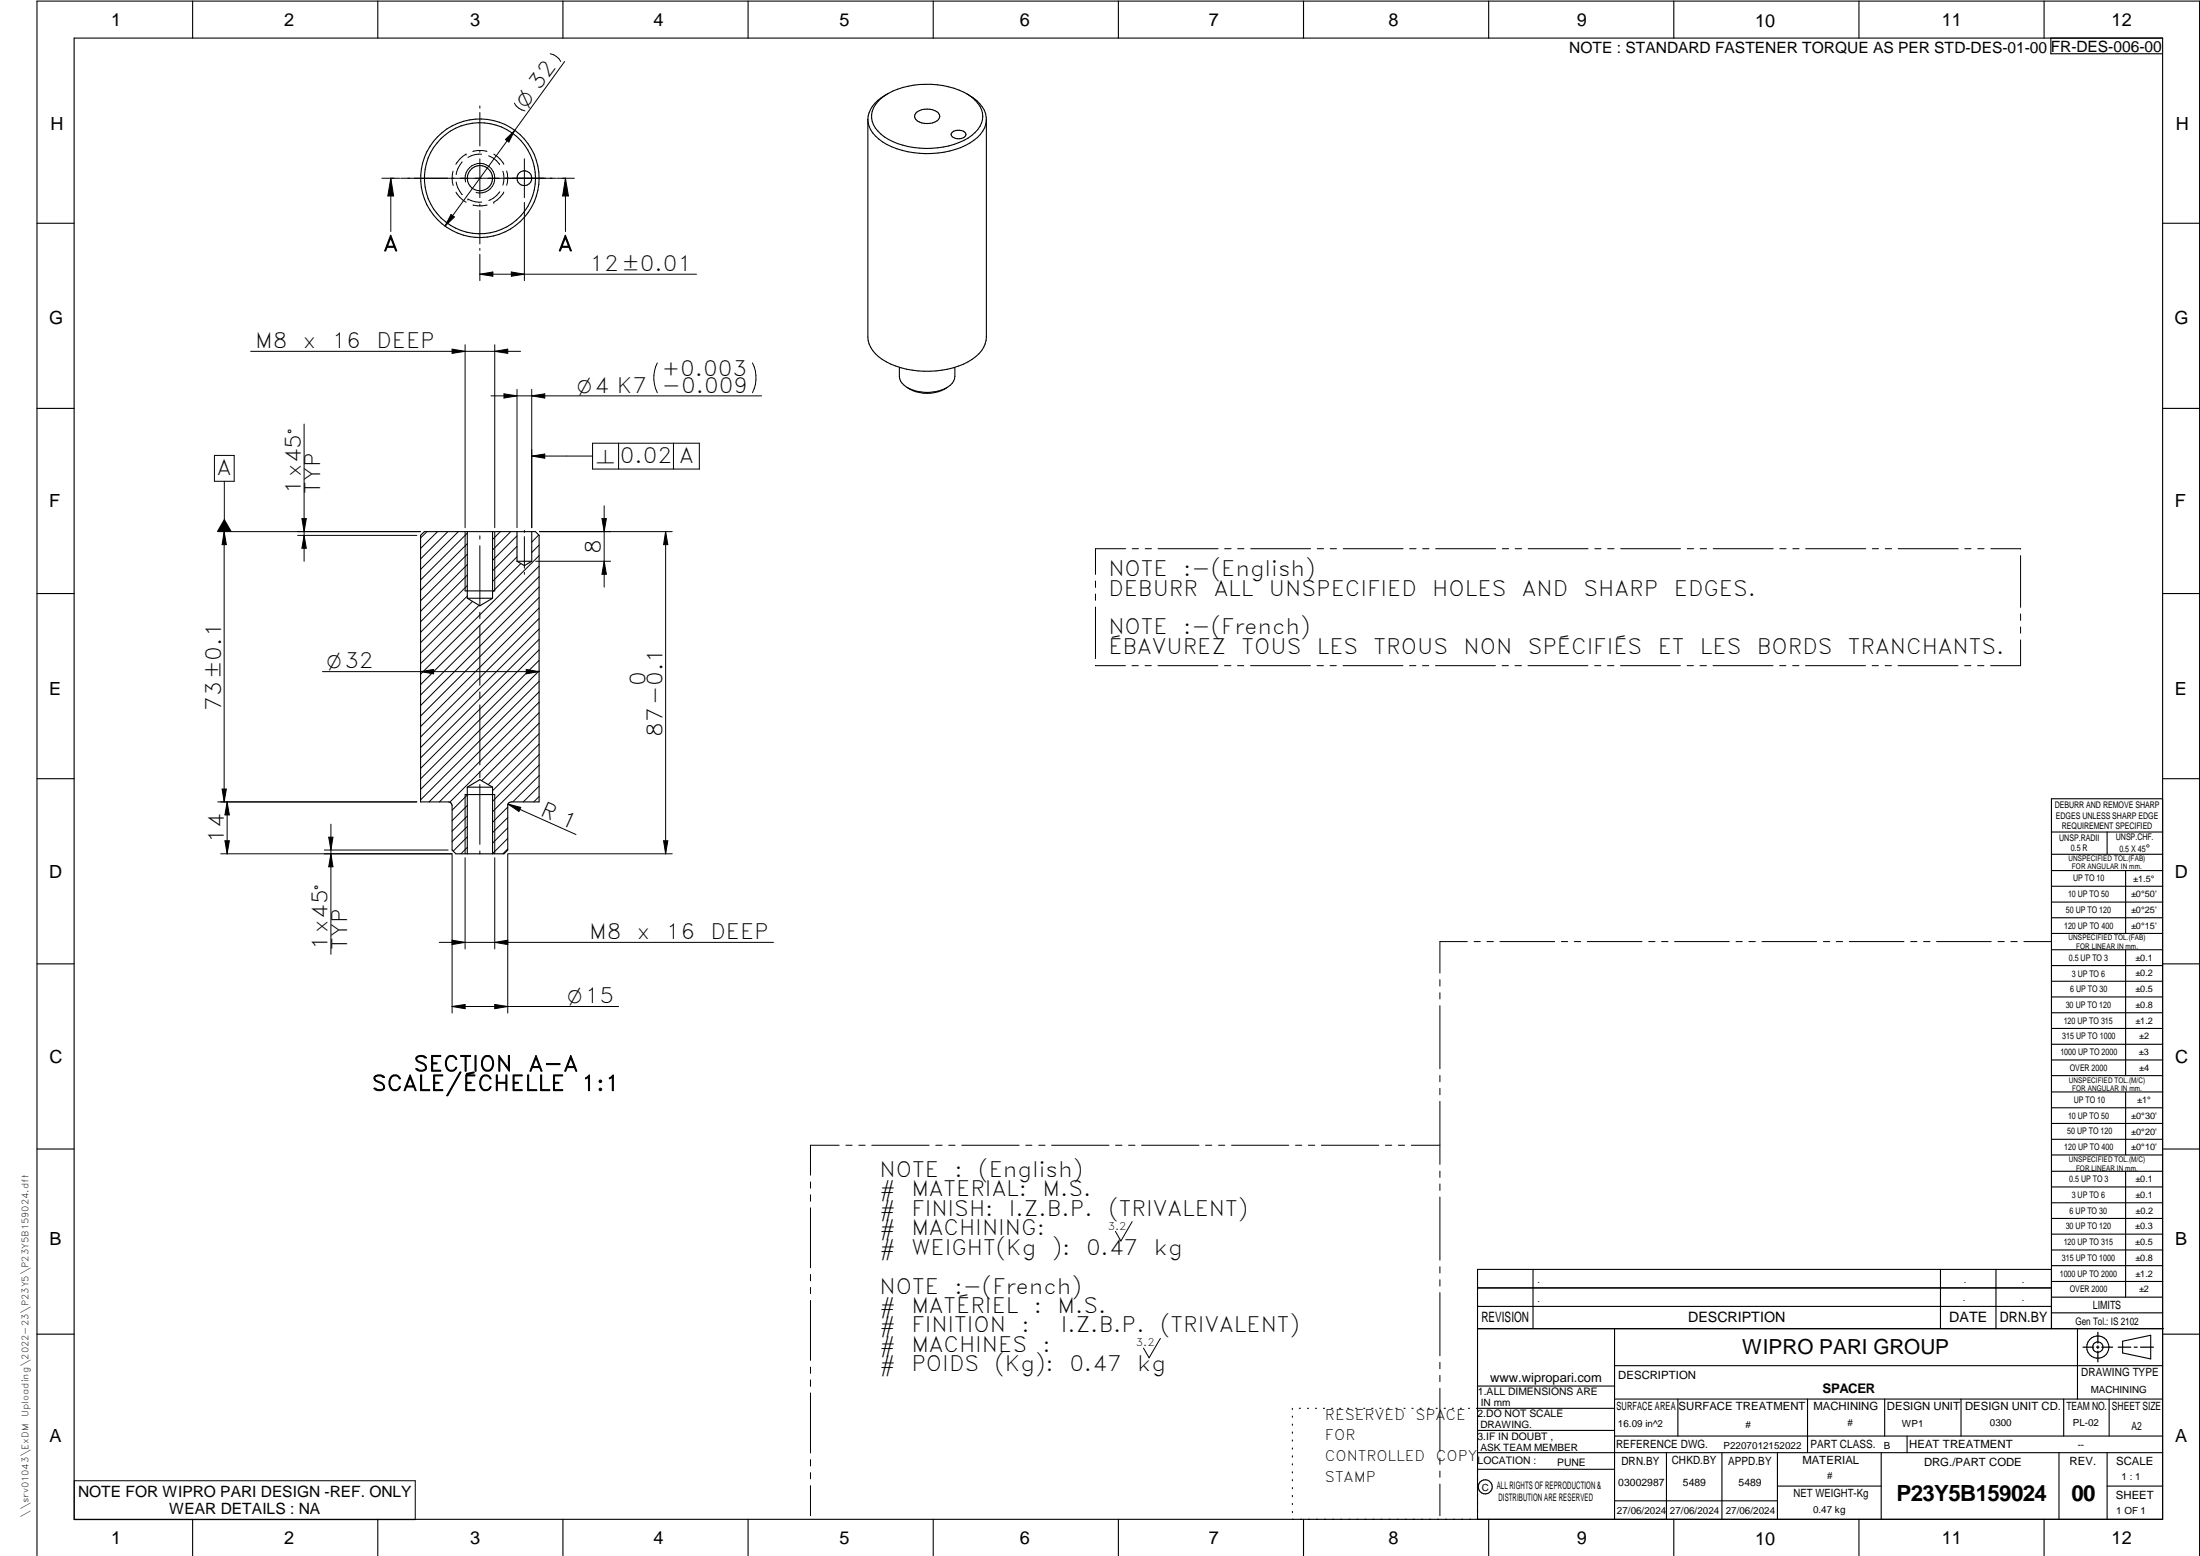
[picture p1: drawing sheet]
<svg xmlns="http://www.w3.org/2000/svg" width="594mm" height="420mm" viewBox="0 0 594 420" stroke-linecap="round" stroke-linejoin="round" font-family="sans-serif">
<g fill="none" stroke="#000" stroke-width=".3">
<path d="M20 10.3h564v400h-564zM52 .3v10M102 .3v10M152 .3v10M202 .3v10M252 .3v10M302 .3v10M352 .3v10M402 .3v10M452 .3v10M502 .3v10M552 .3v10"/>
<path d="M553.8 10.3v4.2h30.2M237.9 26.6a20.6 20.6 0 0 1 15.2-3.7 16.6 16.6 0 0 1 10.9 5 5.5 5.5 0 0 1-.7 7.9 19.7 19.7 0 0 1-14.9 4.2 16.1 16.1 0 0 1-12-5.4 5.7 5.7 0 0 1 1.5-8zM239.8 25.3a9 9 0 0 0-5.4 6.9M247.3 30.6a4.8 4.8 0 0 1 6.1 0 1.54 1.54 0 0 1-.9 2.3 4.9 4.9 0 0 1-5.2-.6 1.23 1.23 0 0 1 0-1.7zM257.2 35.7a2.77 2.77 0 0 1 3.6 .3 1.35 1.35 0 0 1-1.7 1.5h-.5a1.35 1.35 0 0 1-1.7-1.5zM261 25.3a9.9 9.9 0 0 1 5.1 5.4 6.5 6.5 0 0 1-3.1 7.2 23.7 23.7 0 0 1-19.4 2.7 13.4 13.4 0 0 1-8.5-5.5l-.7-1.9v-1M266.4 32.2v58.8a8 8 0 0 1-5 6.7 24.8 24.8 0 0 1-23.2-.7 7.8 7.8 0 0 1-3.8-6v-58.8M10 60.3h10M584 60.3h10M257.8 99.2a4.7 4.7 0 0 1-1.2 4.9 11 11 0 0 1-12.4 0 3.2 3.2 0 0 1-1.3-2.5v-2.4M10 110.3h10M245.1 104.7a9.9 9.9 0 0 0 10.5 0"/>
<path d="M584 110.3h10M114.6 143.6h30l1 1v71.9h-7.5a.94 .94 0 0 0-1 1.1v11.9l-1 1h-13l-1-1v-11.9a1.01 1.01 0 0 0-1-1.1h-7.5v-71.9zM125.6 159.6h8M126.2 143.6v17.9M133 143.6v17.9M139.6 151.6h4M139.6 143.6v8M143.6 151.6l-2 1.1-2-1.1M143.6 143.6v8M10 160.3h10M126.2 161.5h6.8M126.2 161.5l3.4 2.1 3.4-2.1"/>
<path d="M584 160.3h10M10 210.3h10M125.6 214.5h8M126.2 212.6v17.9M126.2 212.6l3.4-2.1 3.4 2.1M126.2 212.6h6.8M133 212.6v17.9M584 215.7h-30v143.1M584 210.3h10M554 224.7h30M554 230.7h30M554 235.1h30"/>
<path d="M554 239.3h30M569 224.7v6M574 235.1v17M554 243.6h30M554 247.8h30M554 252.1h30M554 256.5h30M574 256.5v33.9M10 260.3h10M554 260.7h30M554 265h30M554 269.2h30"/>
<path d="M554 273.5h30M554 277.7h30M584 260.3h10M554 282h30M554 286.2h30M554 290.4h30M554 294.9h30M554 299.1h30M574 294.9v17M10 310.3h10M554 303.4h30M554 307.6h30"/>
<path d="M554 311.9h30M554 316.3h30M574 316.3v34M584 310.3h10M554 320.5h30M554 324.8h30M554 329h30M554 333.2h30M554 337.5h30M399 358.8h185.2M399 352.8h155M399 347.8h155"/>
<path d="M414 342.8v16M436 358.8v51.5M524 342.8v16M539 342.8v16M554 341.8h30M554 346h30M554 350.3h30M554 354.5h30M554 342.8h-155v67.5M561 358.8v19M10 360.3h10M399 374.3h37"/>
<path d="M436 377.8h148M453.1 377.8v10M488.1 377.8v14.5M508.9 377.8v10M529.5 377.8v10M557.3 377.8v10M569.5 377.8v10M573.2 362.2l7.6-1.6v6.3l-7.6-1.6zM584 368.8h-148M584 360.3h10M349 380.3v.3M349 382.4v.3"/>
<path d="M349 384.6v.3M349 386.7v.3M349 388.8v.3M349 391v.3M349 393.1v.3M349 395.3v.3M349 397.4v.3M349 399.5v.3M350.9 380.3h.2M353.1 380.3h.2M355.2 380.3h.3M357.4 380.3h.3"/>
<path d="M359.6 380.3h.3M361.7 380.3h.3M363.9 380.3h.3M366.1 380.3h.3M368.3 380.3h.2M370.4 380.3h.3M372.6 380.3h.3M374.8 380.3h.3M376.9 380.3h.4M379.1 380.3h.3M381.3 380.3h.3M383.4 380.3h.4"/>
<path d="M385.6 380.3h.3M387.8 380.3h.3M390 380.3h.3M392.2 380.3h.3M394.3 380.3h.3M396.5 380.3h.3M398.7 380.3h37.3M399 396.7h37M399 392.3h185M399 386.2h37M436 387.8h148M450 392.3v18"/>
<path d="M465 392.3v18M480 392.3v18M508 392.3v18M515 387.8v4.5M556 392.3v18M569 392.3v18M52 410.3v9.7M102 410.3v9.7M152 410.3v9.7M202 410.3v9.7M252 410.3v9.7M302 410.3v9.7"/>
<path d="M349 401.7v.3M349 403.8v.4M349 406v.3M349 408.1v.3M352 410.3v9.7M402 410.3v9.7M436 405.3h44M452 410.3v9.7M480 401.3h28M502 410.3v9.7M552 410.3v9.7M569 401.3h15"/>
<path d="M10 420v-419.7h584v419.7"/>
<circle cx="129.6" cy="48.1" r="16"/>
<circle cx="129.6" cy="48.1" r="15"/>
<circle cx="129.6" cy="48.1" r="3.4"/>
<circle cx="141.6" cy="48.1" r="2"/>
<circle cx="566.5" cy="363.7" r="1.39"/>
<circle cx="566.5" cy="363.8" r="3"/>
<circle cx="401.1" cy="401.5" r="1.9"/>
</g>
<g fill="none" stroke="#000" stroke-width=".27">
<path d="M148.6 14.5a4.1 4.1 0 0 1 2.8 2.1M152.5 16.6l-13.5 18.6M129.6 28.6v.6M129.6 30.4v9M136.5 37.7l2.5-2.5-1.6 3.2zM138.9 27.9a4.1 4.1 0 0 0 2.8 2M139 35.2l-18.8 25.8M103.1 48.1h4.8M105.5 48.1l.8 4.8h-1.6zM105.5 48.1v14.4M108.2 48.1h41.9M121.8 57.9l.9 .7-2.5 2.4z"/>
<path d="M122.3 46.2a6.9 6.9 0 0 0 .1 3.9M123.1 51.9a7.6 7.6 0 0 0 2.8 2.7M123.2 49.1a6.1 6.1 0 0 0 1.6 3.4M124.8 43.7l-.1 .1a6.4 6.4 0 0 0-1.5 3.4M125.7 49.1a4 4 0 0 1 3.5-5 4 4 0 0 1 4.4 4.4 4 4 0 0 1-5 3.5M125.9 41.6a7.9 7.9 0 0 0-2.8 2.8M125.9 41.6h.1M126.4 53.8h.1M126.4 53.8a6.3 6.3 0 0 0 3.7 .8M127.7 40.9a6.7 6.7 0 0 1 3.8 0M127.7 55.4a7.9 7.9 0 0 0 3.8 0M129.6 40.6v.5"/>
<path d="M129.6 42.9v10.5M129.6 55.1v.6M129.6 56.8v9.1M130 41.7a5.9 5.9 0 0 0-3.6 .8M131.9 42.1a5.6 5.6 0 0 1 3 2.4M133.3 54.6h.1M133.3 41.6a7.2 7.2 0 0 1 2.8 2.8M135 51.8a6.3 6.3 0 0 1-3 2.3M135.8 46.2a6.1 6.1 0 0 1 0 3.8M136.1 51.9a7.2 7.2 0 0 1-2.8 2.7M136.8 46.2a6.4 6.4 0 0 1 0 3.8M141.6 42.9v10.5"/>
<path d="M141.6 54.7v21.1M150.3 48.1h4.8M152.7 48.1l.8 4.8h-1.6zM152.7 48.1v14.4M129.6 67.1v.5M129.6 68.7v7.1M129.6 74l3.5-.6v1.2zM129.6 74h58.5M138.1 73.4l3.5 .6-3.5 .6zM67.7 94.9h72.9M122.1 94.3l3.5 .6-3.5 .5zM125.6 93.1v49.4"/>
<path d="M133.6 93.1v49.4M133.6 94.9l3.5-.6v1.1zM177.5 98a9 9 0 0 0 0 8M203.2 98a9 9 0 0 1 0 8M82.1 114.5v37.1M132.6 106.9h73M136.1 106.3l3.5 .6-3.5 .6zM139.6 105.2v37.3M143.6 106.9l3.5-.6v1.2zM143.6 105.2v37.3M160 119.7h28.8v7h-28.8zM167 119.7v7"/>
<path d="M181.9 119.7v7M57.9 123h5.3v7h-5.3zM60.6 130l-.1 86.5M143.6 123.1h16.4M143.6 123.1l3.5-.5v1.1zM163.1 136.6v21.9M58.8 143.6h54.7M60.5 143.6l.6 3.5h-1.1zM80.4 144.6h32.2M81.5 140h1.2l-.6 3.6zM82.1 144.6l.6 3.4h-1.2zM115.3 143.6l-1.7 1.6"/>
<path d="M118.1 143.6l-4.5 4.5M120.9 143.6l-7.3 7.3M123.8 143.6l-10.2 10.2M125.6 143.6v16M126.2 144l-12.6 12.6M126.2 146.8l-12.6 12.6M126.2 149.6l-12.6 12.6M126.2 152.4l-12.6 12.7M126.2 155.3l-12.6 12.6M126.2 158.1l-12.6 12.6M129.6 144.7v.9M129.6 147.4v16.2"/>
<path d="M133.6 143.6v16M135.1 143.6l-2.1 2.1M137.9 143.6l-4.9 4.9M139.6 150.4l-6.6 6.6M139.6 144.7l-6.6 6.6M139.6 147.5l-6.6 6.6M140.6 152.2l-7.6 7.6M141.6 143.2v.6M141.6 144.9v8.5M141.6 154.6v.5M144.6 151.6h20.3M145.5 144.4l-1.9 2"/>
<path d="M145.6 150l-32 32M145.6 152.9l-32 32M145.6 155.7l-32 32M145.6 158.5l-32 32M145.6 147.2l-2 2M145.7 143.6h35.8M162.6 140h1.1l-.6 3.6zM163.1 151.6l.6 3.5h-1.1zM179.7 143.6l.6 3.5h-1.1zM179.7 143.6v86.9M295.8 156.9v1.7M303.9 148.2h-8.1v6.9"/>
<path d="M305.7 148.2h1.7M309.2 148.2h1.7M312.7 148.2h16.2M330.7 148.2h1.7M334.2 148.2h1.7M337.7 148.2h16.2M355.7 148.2h1.7M359.2 148.2h1.7M362.7 148.2h16.2M380.7 148.2h1.7M384.2 148.2h1.7M387.7 148.2h16.2"/>
<path d="M405.7 148.2h1.7M409.1 148.2h1.8M412.7 148.2h16.1M430.7 148.2h1.6M434.1 148.2h1.8M437.6 148.2h16.2M455.6 148.2h1.7M459.1 148.2h1.7M462.6 148.2h16.2M480.6 148.2h1.7M484.1 148.2h1.7M487.6 148.2h16.2"/>
<path d="M505.6 148.2h1.7M509.1 148.2h1.7M512.6 148.2h16.2M530.6 148.2h1.7M534.1 148.2h1.7M537.6 148.2l8 .1M545.6 150v14M126.2 161l-12.6 12.5M127.6 162.4l-14 14M129.4 163.4l-15.8 15.8M129.6 165.4v1.6M129.6 168.9v16.1"/>
<path d="M145.6 161.3l-32 32M145.6 164.2l-32 32M145.6 167l-32 32M145.6 169.8l-32 32M145.6 172.6l-32 32M145.6 175.5l-32 32M145.6 178.3l-32 32M295.8 179.7h8.1M295.8 160.4v1.7M295.8 163.9v13.9M305.7 179.7h1.7M309.2 179.7h1.7"/>
<path d="M312.7 179.7h16.2M330.7 179.7h1.7M334.2 179.7h1.7M337.7 179.7h16.2M355.6 179.7h1.8M359.1 179.7h1.7M362.7 179.7h16.1M380.6 179.7h1.7M384.1 179.7h1.7M387.6 179.7h16.2M405.6 179.7h1.7M409.1 179.7h1.7"/>
<path d="M412.6 179.7h16.2M430.6 179.7h1.7M434.1 179.7h1.7M437.6 179.7h16.2M455.6 179.7h1.7M459.1 179.7h1.7M462.6 179.7h16.2M480.6 179.7h1.7M484.1 179.7h1.7M487.5 179.7h16.3M505.5 179.7h1.7M509.1 179.7h1.6"/>
<path d="M512.5 179.7h16.2M530.5 179.7h1.7M534 179.7h1.7M545.6 172.8v6.9h-8.1M545.6 165.8v1.7M545.6 169.3v1.7M87.1 181.4h58.5M113.6 181.4l3.5-.6v1.1zM129.6 186.8v1.8M129.6 190.3v16.2M142.1 180.8l3.5 .6-3.5 .5zM145.6 181.1l-32 32"/>
<path d="M145.6 184l-32 32M145.6 186.8l-29.7 29.7M145.6 195.3l-15.5 15.5M145.6 189.6l-26.9 26.9M145.6 198.1l-13.7 13.7M145.6 192.4l-24.2 24.2M58.8 216.5h53.8M60 213.1h1.1l-.6 3.4zM61.3 216.5v14M61.3 216.5l.6 3.5h-1.2zM125.6 214.5v16M126.2 214.7l-4.1 4.1"/>
<path d="M126.2 217.5l-4.1 4.1M129.6 208.3v1.7M129.6 211.8v16.2M133.6 214.5v16M137.1 217.9l-4.1 4.1M137.2 217.1l18.3 8.2M137.2 217.1l3.4 .9-.5 1.1zM145.6 212.3l-4.3 4.2M145.6 215.1l-1.5 1.4M145.6 201l-12.6 12.5M145.6 203.8l-12.6 12.6M145.6 206.6l-12.6 12.6"/>
<path d="M145.6 209.4l-7.1 7.1M59.6 230.5h62.4M60.7 227h1.2l-.6 3.5zM87.6 229.5h33.4M88.8 226.1h1.1l-.5 3.4zM89.4 222.5v35.2M89.4 230.5l.5 3.6h-1.1zM122.1 230.6v43M125.6 231.6v24.6M126.2 226l-3.8 3.8M126.2 220.3l-4.1 4.2M126.2 223.2l-4.1 4"/>
<path d="M126.2 228.8l-1.7 1.7M129.6 229.8v.8M133.6 231.6v24.6M137.1 220.8l-4.1 4M137.1 223.6l-4.1 4.1M137.1 226.4l-4.1 4.1M137.1 229.2l-1.3 1.3M137.1 230.6v43M137.2 230.5h44.3M179.2 227h1.1l-.6 3.5zM118.6 254.5h90.3M122.1 253.9l3.5 .6-3.5 .6"/>
<path d="M137.1 253.9l-3.5 .6 3.5 .6M396.2 254.3h-7.4v8.5M398.1 254.3h1.6M401.5 254.3h1.8M405 254.3h14.8M421.6 254.3h1.7M425.1 254.3h1.7M428.6 254.3h14.8M445.2 254.3h1.7M448.7 254.3h1.7M452.2 254.3h14.8M468.8 254.3h1.7"/>
<path d="M472.3 254.3h1.7M475.8 254.3h14.8M492.4 254.3h1.7M495.8 254.3h1.8M499.4 254.3h14.7M516 254.3h1.6M519.4 254.3h1.8M522.9 254.3h14.8M539.5 254.3h1.7M543 254.3h1.7M546.5 254.3h7.4M122.1 271.8l3.5-.6v1.2z"/>
<path d="M122.1 271.8h44.9M133.6 271.2l3.5 .6-3.5 .6zM388.8 264.5v1.8M388.8 268.1v1.6M388.8 271.6v17M388.8 290.4v1.7M388.8 293.9v1.7M388.8 297.4v17M218.9 319.2v1.6M226.6 309.2h-7.7v8.1M228.4 309.2h1.7M231.9 309.2h1.7"/>
<path d="M235.4 309.2h15.5M252.7 309.2h1.7M256.2 309.2h1.7M259.7 309.2h15.5M277 309.2h1.7M280.5 309.2h1.7M284 309.2h15.5M301.2 309.2h1.8M304.8 309.2h1.7M308.3 309.2h15.5M325.5 309.2h1.7M329.1 309.2h1.6"/>
<path d="M332.6 309.2h15.4M349.8 309.2h1.7M353.3 309.2h1.7M356.8 309.2h15.5M374.1 309.2h1.7M377.6 309.2h1.7M381.1 309.2h7.7M388.8 316.2v1.7M388.8 319.7v1.7M218.9 322.6v1.8M218.9 326.1v16.2M305.7 329.9l-3 5.2-1.5-2.6"/>
<path d="M388.8 323.2v17.1M218.9 344.1v1.8M218.9 347.6v1.7M218.9 351.2v16.1M388.8 342.1v1.6M388.8 345.6v1.7M388.8 349v17.1M218.9 369.1v1.7M218.9 372.6v1.8M218.9 376.1v16.2M313.3 361.4l-3 5.2-1.5-2.6M388.8 367.9v1.7"/>
<path d="M388.8 371.4v1.7M388.8 374.9v17M20.1 399.8h92v10.5h-92zM218.9 394.1v1.8M218.9 397.6v1.7M388.8 393.7v1.7M388.8 397.2v1.7M218.9 401.2v8.1M388.8 400.7v8.6"/>
</g>
<path d="M566.5 359.7v3M562.5 363.8h2.9M566.1 363.8h.7M566.5 363.4v.7M566.5 364.9v2.8M567.6 363.8h2.9M572 363.8h3.4M576.3 363.8h.8M578 363.8h3.5" fill="none" stroke="#000" stroke-width=".34"/>
<g fill="#000">
<path d="M136.5 37.7l2.5-2.5-1.6 3.2zM105.5 48.1l.8 4.8h-1.6zM121.8 57.9l.9 .7-2.5 2.4zM152.7 48.1l.8 4.8h-1.6zM129.6 74l3.5-.6v1.2zM138.1 73.4l3.5 .6-3.5 .6zM122.1 94.3l3.5 .6-3.5 .5zM133.6 94.9l3.5-.6v1.1zM136.1 106.3l3.5 .6-3.5 .6zM143.6 106.9l3.5-.6v1.2zM143.6 123.1l3.5-.5v1.1zM60.6 140l2 3.6h-4.1z"/>
<path d="M60.5 143.6l.6 3.5h-1.1zM81.5 140h1.2l-.6 3.6zM82.1 144.6l.6 3.4h-1.2zM163.1 151.6l.6 3.5h-1.1zM162.6 140h1.1l-.6 3.6zM179.7 143.6l.6 3.5h-1.1zM113.6 181.4l3.5-.6v1.1zM142.1 180.8l3.5 .6-3.5 .5zM60 213.1h1.1l-.6 3.4zM137.2 217.1l3.4 .9-.5 1.1zM60.7 227h1.2l-.6 3.5zM61.3 216.5l.6 3.5h-1.2z"/>
<path d="M88.8 226.1h1.1l-.5 3.4zM89.4 230.5l.5 3.6h-1.1zM179.2 227h1.1l-.6 3.5zM122.1 253.9l3.5 .6-3.5 .6zM133.6 254.5l3.5-.6v1.2zM122.1 271.8l3.5-.6v1.2zM133.6 271.2l3.5 .6-3.5 .6z"/>
</g>
<g font-size="6">
<text x="512.1" y="405.2">P23Y5B159024</text>
<text x="559.4" y="405.2">00</text>
</g>
<g font-size="5.7">
<text x="103.5" y="67.8">A</text>
<text x="150.7" y="67.8">A</text>
<text x="159.2" y="73.2">12±0.01</text>
<text x="68.9" y="94">M8</text>
<text x="81.8" y="94">x</text>
<text x="89.6" y="94">16</text>
<text x="101.6" y="94">DEEP</text>
<text x="178.7" y="101.5">+0.003</text>
<text x="167.4" y="124.9">0.02 A</text>
<text x="58.6" y="128.2">A</text>
<text x="81.2" y="133.3" transform="rotate(-90 81.2 133.3)">1x45v</text>
<text x="86.5" y="133.3" transform="rotate(-90 86.5 133.3)">TYP</text>
<text x="162.3" y="149.5" transform="rotate(-90 162.3 149.5)">8</text>
<text x="299.3" y="155.6">NOTE</text>
<text x="319.5" y="155.6">:-(English)</text>
<text x="299.3" y="160.8">DEBURR</text>
<text x="327.7" y="160.8">ALL</text>
<text x="342.6" y="160.8">UNSPECIFIED</text>
<text x="386.8" y="160.8">HOLES</text>
<text x="410.9" y="160.8">AND</text>
<text x="427.6" y="160.8">SHARP</text>
<text x="452" y="160.8">EDGES.</text>
<text x="299.3" y="171.3">NOTE</text>
<text x="319.5" y="171.3">:-(French)</text>
<text x="299.3" y="176.6">ÉBAVUREZ</text>
<text x="335.3" y="176.6">TOUS</text>
<text x="355.6" y="176.6">LES</text>
<text x="370.9" y="176.6">TROUS</text>
<text x="395.2" y="176.6">NON</text>
<text x="412.6" y="176.6">SPÉCIFIÉS</text>
<text x="447.6" y="176.6">ET</text>
<text x="459" y="176.6">LES</text>
<text x="474.4" y="176.6">BORDS</text>
<text x="499" y="176.6">TRANCHANTS.</text>
<text x="174.3" y="185.2" transform="rotate(-90 174.3 185.2)">0</text>
<text x="59.7" y="191.9" transform="rotate(-90 59.7 191.9)">73±0.1</text>
<text x="178.9" y="199" transform="rotate(-90 178.9 199)">87-0.1</text>
<text x="145.6" y="220" transform="rotate(24 145.6 220)">R 1</text>
<text x="60.4" y="227.5" transform="rotate(-90 60.4 227.5)">14</text>
<text x="88.5" y="256.5" transform="rotate(-90 88.5 256.5)">1x45v</text>
<text x="93.7" y="256.5" transform="rotate(-90 93.7 256.5)">TYP</text>
<text x="159.1" y="253.6">M8</text>
<text x="172" y="253.6">x</text>
<text x="179.8" y="253.6">16</text>
<text x="191.8" y="253.6">DEEP</text>
<text x="111.7" y="289.3">SECTION</text>
<text x="142.7" y="289.3">A-A</text>
<text x="100.4" y="294.5">SCALE/ÉCHELLE</text>
<text x="156.9" y="294.5">1:1</text>
<text x="237.5" y="317.8">NOTE</text>
<text x="257.7" y="317.8">:</text>
<text x="264.1" y="317.8">(English)</text>
<text x="237.5" y="323">#</text>
<text x="246.1" y="323">MATERIAL:</text>
<text x="281.5" y="323">M.S.</text>
<text x="237.5" y="328.3">#</text>
<text x="246.1" y="328.3">FINISH:</text>
<text x="272.4" y="328.3">I.Z.B.P.</text>
<text x="299.3" y="328.3">(TRIVALENT)</text>
<text x="237.5" y="333.5">#</text>
<text x="246.1" y="333.5">MACHINING:</text>
<text x="237.5" y="338.8">#</text>
<text x="246.1" y="338.8">WEIGHT(Kg</text>
<text x="284" y="338.8">):</text>
<text x="293.3" y="338.8">0.47</text>
<text x="311.6" y="338.8">kg</text>
<text x="237.5" y="349.3">NOTE</text>
<text x="257.7" y="349.3">:-(French)</text>
<text x="237.5" y="354.5">#</text>
<text x="237.5" y="359.8">#</text>
<text x="246.1" y="359.8">FINITION</text>
<text x="246.1" y="354.5">MATÉRIEL</text>
<text x="275.8" y="359.8">:</text>
<text x="279.2" y="354.5">:</text>
<text x="285.6" y="354.5">M.S.</text>
<text x="286.4" y="359.8">I.Z.B.P.</text>
<text x="313.3" y="359.8">(TRIVALENT)</text>
<text x="237.5" y="365">#</text>
<text x="246.1" y="365">MACHINES</text>
<text x="281.5" y="365">:</text>
<text x="237.5" y="370.3">#</text>
<text x="246.1" y="370.3">POIDS</text>
<text x="268.5" y="370.3">(Kg):</text>
<text x="288.8" y="370.3">0.47</text>
<text x="307.1" y="370.3">kg</text>
</g>
<text font-size="5.6" x="470.5" y="365.5">WIPRO PARI GROUP</text>
<g font-size="5.4">
<text x="142.1" y="29.4" transform="rotate(-54 142.1 29.4)">O 32</text>
<text x="155.8" y="106">O4 K7 -0.009</text>
<text x="161.1" y="124.9">n</text>
<text x="88.3" y="180.5">O32</text>
<text x="153.2" y="270.9">O15</text>
</g>
<g font-size="4.9">
<text x="30" y="6.9">1</text>
<text x="76.7" y="6.9">2</text>
<text x="127" y="6.9">3</text>
<text x="176.5" y="6.9">4</text>
<text x="226.7" y="6.9">5</text>
<text x="275.4" y="6.9">6</text>
<text x="326.4" y="6.9">7</text>
<text x="375" y="6.9">8</text>
<text x="425.8" y="6.9">9</text>
<text x="473.9" y="7.3">10</text>
<text x="524.3" y="6.9">11</text>
<text x="570.2" y="6.9">12</text>
<text x="13.6" y="35.1">H</text>
<text x="587.6" y="35.1">H</text>
<text x="13.2" y="87.5">G</text>
<text x="587.2" y="87.5">G</text>
<text x="13.2" y="137">F</text>
<text x="587.2" y="137">F</text>
<text x="13.2" y="187.6">E</text>
<text x="587.2" y="187.6">E</text>
<text x="13.2" y="237">D</text>
<text x="587.2" y="237">D</text>
<text x="13.4" y="287.1">C</text>
<text x="587.4" y="287.1">C</text>
<text x="13.4" y="336.2">B</text>
<text x="587.4" y="336.2">B</text>
<text x="13.4" y="389.3">A</text>
<text x="587.4" y="389.3">A</text>
<text x="30" y="416.9">1</text>
<text x="76.7" y="416.9">2</text>
<text x="127" y="416.9">3</text>
<text x="176.5" y="416.9">4</text>
<text x="226.7" y="416.9">5</text>
<text x="275.4" y="416.9">6</text>
<text x="326.4" y="416.9">7</text>
<text x="375" y="416.9">8</text>
<text x="425.8" y="416.9">9</text>
<text x="473.9" y="417.3">10</text>
<text x="524.3" y="416.9">11</text>
<text x="570.2" y="416.9">12</text>
</g>
<g font-size="4.2">
<text x="423.7" y="14.3">NOTE : STANDARD FASTENER TORQUE AS PER STD-DES-01-00</text>
<text x="553.8" y="14">FR-DES-006-00</text>
<text x="21.1" y="404.3">NOTE FOR WIPRO PARI DESIGN -REF. ONLY</text>
<text x="45.7" y="408.8">WEAR DETAILS : NA</text>
</g>
<g font-size="3.9">
<text x="400" y="357.1">REVISION</text>
<text x="455.9" y="357.1">DESCRIPTION</text>
<text x="526.4" y="357.1">DATE</text>
<text x="540" y="357.1">DRN.BY</text>
<text x="357.8" y="383.3">RESERVED</text>
<text x="382.3" y="383.3">SPACE</text>
<text x="357.8" y="388.9">FOR</text>
<text x="357.8" y="394.5">CONTROLLED</text>
<text x="387.8" y="394.5">COPY</text>
<text x="357.8" y="400">STAMP</text>
</g>
<text font-size="3.6" x="492.2" y="376.1">SPACER</text>
<text font-size="3.5" x="402.4" y="373.3">www.wipropari.com</text>
<g font-size="3.1">
<text x="565.1" y="353.5">LIMITS</text>
<text x="562" y="371.7">DRAWING TYPE</text>
<text x="437" y="372.3">DESCRIPTION</text>
<text x="436.5" y="380.8">SURFACE AREA</text>
<text x="453.3" y="380.8">SURFACE TREATMENT</text>
<text x="489.7" y="380.8">MACHINING</text>
<text x="509.5" y="380.8">DESIGN UNIT</text>
<text x="530.6" y="380.8">DESIGN UNIT CD.</text>
<text x="558" y="380.6">TEAM NO.</text>
<text x="570.3" y="380.7">SHEET SIZE</text>
<text x="575.6" y="386.1">A2</text>
<text x="436.4" y="391.1">REFERENCE DWG.</text>
<text x="437.8" y="395.5">DRN.BY</text>
<text x="451.4" y="395.4">CHKD.BY</text>
<text x="466.6" y="395.5">APPD.BY</text>
<text x="486.7" y="395.4">MATERIAL</text>
<text x="488.9" y="390.9">PART CLASS.</text>
<text x="515.6" y="390.9">HEAT TREATMENT</text>
<text x="519.6" y="395.9">DRG./PART CODE</text>
<text x="558.9" y="395.5">REV.</text>
<text x="571.4" y="395.6">SCALE</text>
<text x="484.3" y="404.2">NET WEIGHT-Kg</text>
<text x="571.4" y="404.7">SHEET</text>
</g>
<text font-size="3" x="579.5" y="230.1">°</text>
<g font-size="2.8">
<text x="299.1" y="332.1">3.2</text>
<text x="560.4" y="357.7">Gen Tol.: IS 2102</text>
<text x="306.7" y="363.6">3.2</text>
<text x="399.1" y="376.6">1.ALL DIMENSIONS ARE</text>
<text x="399" y="382.7">2.DO NOT SCALE</text>
<text x="399" y="388.7">3.IF IN DOUBT ,</text>
<text x="399" y="395.4">LOCATION :</text>
<text x="420.5" y="396">PUNE</text>
<text x="404.2" y="402">ALL RIGHTS OF REPRODUCTION &amp;</text>
<text x="437" y="401.2">03002987</text>
<text x="454.4" y="401.2">5489</text>
<text x="469.5" y="401.2">5489</text>
<text x="404.7" y="405.4">DISTRIBUTION ARE RESERVED</text>
</g>
<g font-size="2.7">
<text x="564.6" y="376.2">MACHINING</text>
<text x="399.9" y="379.7">IN mm</text>
<text x="399.7" y="385.7">DRAWING.</text>
<text x="436.9" y="385.4">16.09 in^2</text>
<text x="471.4" y="385.5">#</text>
<text x="498.9" y="385">#</text>
<text x="513.6" y="385.3">WP1</text>
<text x="537.3" y="385.1">0300</text>
<text x="559.7" y="385.1">PL-02</text>
<text x="399.7" y="391.8">ASK TEAM MEMBER</text>
<text x="465.4" y="391.2">P2207012152022</text>
<text x="508.7" y="391.2">B</text>
<text x="561.1" y="391.1">--</text>
<text x="493.4" y="399.5">#</text>
<text x="572.8" y="399.7">1 : 1</text>
<text x="400.1" y="402.5">C</text>
<text x="436.6" y="408.7">27/06/2024</text>
<text x="450.9" y="408.8">27/06/2024</text>
<text x="466" y="408.9">27/06/2024</text>
<text x="489.6" y="408.5">0.47 kg</text>
<text x="571.4" y="408.7">1 OF 1</text>
</g>
<g font-size="2.5">
<text x="554.9" y="218.3">DEBURR AND REMOVE SHARP</text>
<text x="555.2" y="221">EDGES UNLESS SHARP EDGE</text>
<text x="556.1" y="227.1">UNSP.RADII</text>
<text x="556.8" y="223.8">REQUIREMENT SPECIFIED</text>
<text x="571.4" y="226.9">UNSP.CHF.</text>
<text x="559.2" y="229.9">0.5 R</text>
<text x="572.3" y="230.1">0.5 X 45</text>
<text x="559.8" y="238">UP TO 10</text>
<text x="576.1" y="238.1">±1.5°</text>
<text x="558.5" y="242.2">10 UP TO 50</text>
<text x="575.5" y="242.3">±0°50'</text>
<text x="557.4" y="250.7">120 UP TO 400</text>
<text x="557.9" y="246.5">50 UP TO 120</text>
<text x="575.5" y="250.7">±0°15'</text>
<text x="575.5" y="246.5">±0°25'</text>
<text x="558.7" y="259.4">0.5 UP TO 3</text>
<text x="559.5" y="263.7">3 UP TO 6</text>
<text x="576.6" y="263.6">±0.2</text>
<text x="576.6" y="259.4">±0.1</text>
<text x="559" y="267.9">6 UP TO 30</text>
<text x="576.6" y="267.9">±0.5</text>
<text x="557.8" y="272.2">30 UP TO 120</text>
<text x="576.6" y="272.2">±0.8</text>
<text x="556.9" y="280.7">315 UP TO 1000</text>
<text x="557.3" y="276.4">120 UP TO 315</text>
<text x="576.6" y="276.4">±1.2</text>
<text x="577.7" y="280.7">±2</text>
<text x="556.4" y="284.9">1000 UP TO 2000</text>
<text x="577.6" y="284.9">±3</text>
<text x="558.9" y="289.2">OVER 2000</text>
<text x="577.7" y="289.3">±4</text>
<text x="560" y="297.9">UP TO 10</text>
<text x="577.1" y="297.9">±1°</text>
<text x="558.5" y="302.1">10 UP TO 50</text>
<text x="575.5" y="302.1">±0°30'</text>
<text x="557.4" y="310.6">120 UP TO 400</text>
<text x="558.2" y="306.3">50 UP TO 120</text>
<text x="575.5" y="310.6">±0°10'</text>
<text x="575.5" y="306.4">±0°20'</text>
<text x="558.8" y="319.2">0.5 UP TO 3</text>
<text x="559.4" y="323.4">3 UP TO 6</text>
<text x="576.6" y="319.2">±0.1</text>
<text x="576.6" y="323.5">±0.1</text>
<text x="558.9" y="327.7">6 UP TO 30</text>
<text x="576.7" y="327.7">±0.2</text>
<text x="557.8" y="332">30 UP TO 120</text>
<text x="576.6" y="332">±0.3</text>
<text x="556.8" y="340.5">315 UP TO 1000</text>
<text x="557.3" y="336.3">120 UP TO 315</text>
<text x="576.6" y="336.3">±0.5</text>
<text x="576.6" y="340.5">±0.8</text>
<text x="415.2" y="346.4">.</text>
<text x="530.3" y="346.5">.</text>
<text x="545.9" y="346.4">.</text>
<text x="556.2" y="344.7">1000 UP TO 2000</text>
<text x="576.6" y="344.7">±1.2</text>
<text x="415.2" y="351.5">.</text>
<text x="530" y="351.3">.</text>
<text x="545.9" y="351.4">.</text>
<text x="558.9" y="349">OVER 2000</text>
<text x="577.6" y="349">±2</text>
</g>
<g font-size="2.4">
<text x="7.7" y="382.7" transform="rotate(-90 7.7 382.7)">Uploading\2022-23\P23Y5\P23Y5B159024.dft</text>
<text x="7.7" y="409.8" transform="rotate(-90 7.7 409.8)">\\srv01043\ExDM</text>
</g>
<g font-size="2.1">
<text x="558.5" y="232.4">UNSPECIFIED TOL.(FAB)</text>
<text x="559.5" y="234.7">FOR ANGULAR IN mm.</text>
<text x="558.6" y="253.9">UNSPECIFIED TOL.(FAB)</text>
<text x="560.7" y="256.3">FOR LINEAR IN mm.</text>
<text x="558.7" y="292.3">UNSPECIFIED TOL.(M/C)</text>
<text x="559.6" y="294.7">FOR ANGULAR IN mm.</text>
<text x="558.7" y="313.7">UNSPECIFIED TOL.(M/C)</text>
<text x="560.6" y="316.1">FOR LINEAR IN mm.</text>
</g>
</svg>
